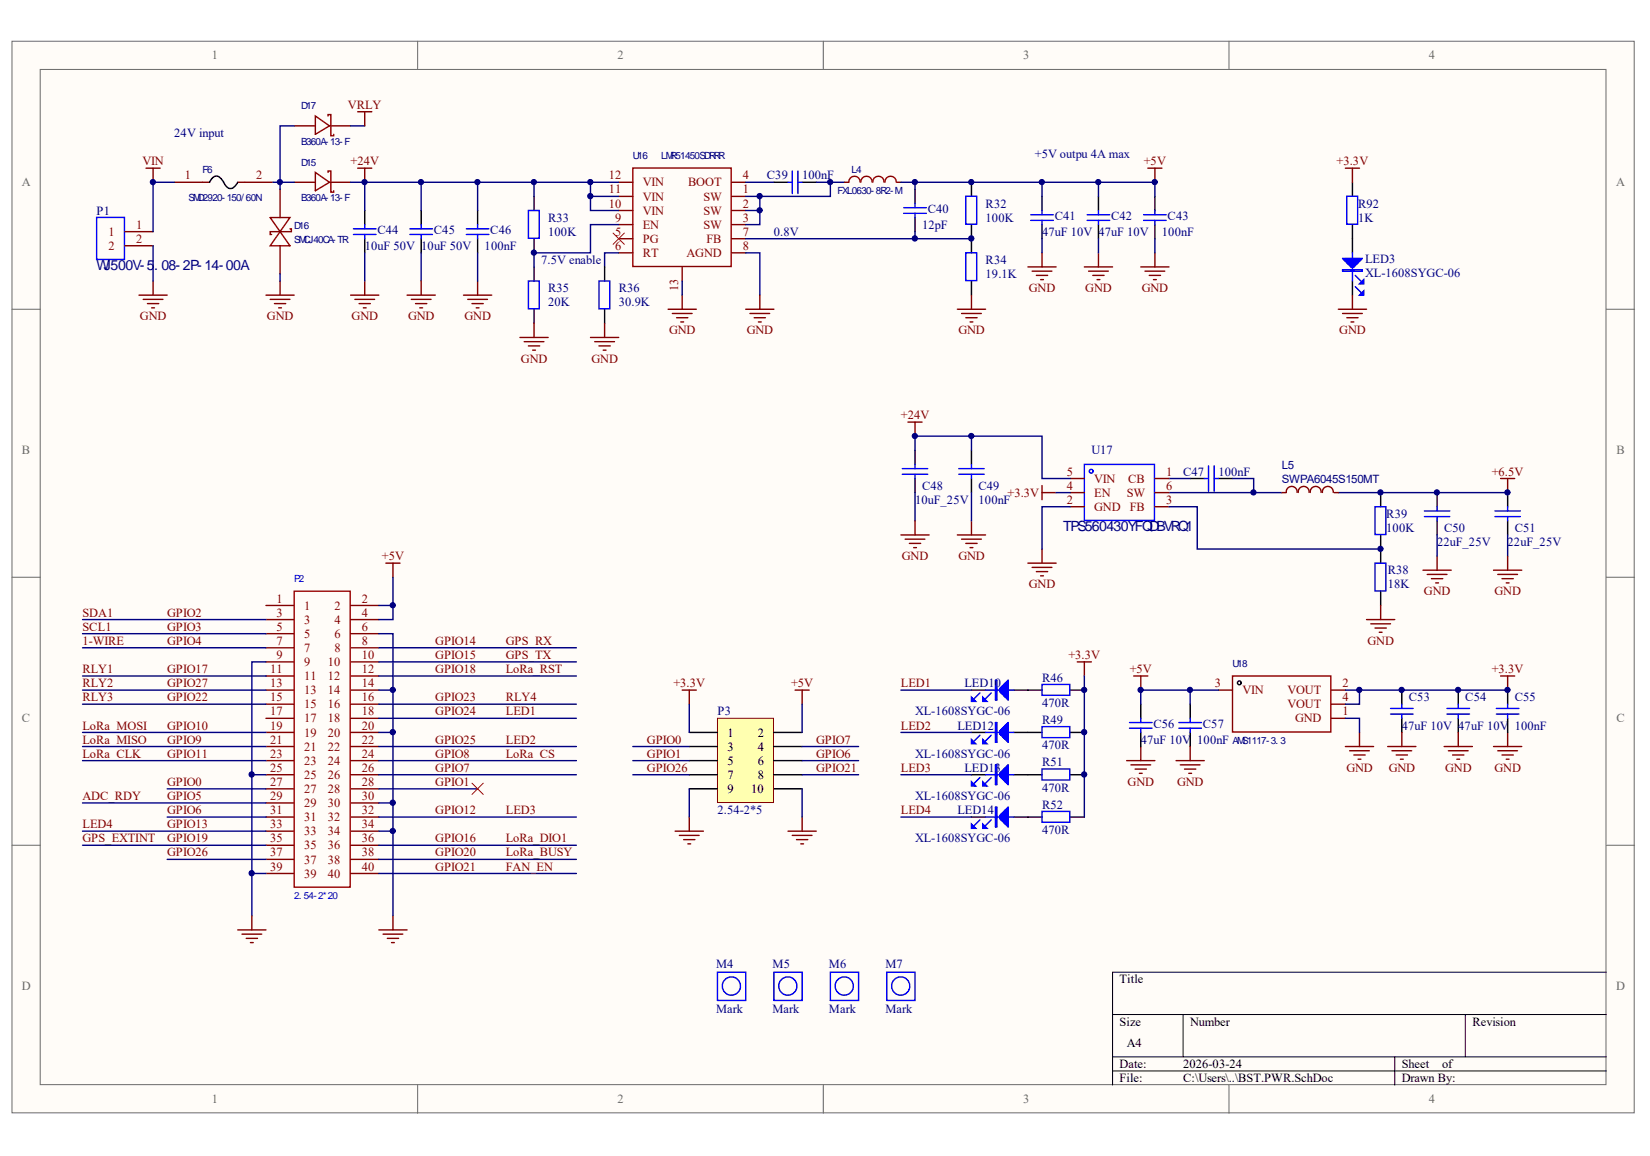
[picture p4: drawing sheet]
<svg xmlns="http://www.w3.org/2000/svg" width="291mm" height="204mm" viewBox="0 0 291 204" stroke-linecap="round" stroke-linejoin="round" font-family="sans-serif">
<g fill="#fffcf8" stroke="#696969" stroke-width=".18">
<path d="M2.1 7.3h286.2v189h-286.2z"/>
<path d="M7.1 12.2h276.2v179.1h-276.2z"/>
</g>
<path d="M73.7 7.3v4.9M145.2 7.3v4.9M216.8 7.3v4.9M2.1 54.5h5M283.4 54.5h4.9M2.1 101.8h5M283.4 101.8h4.9M2.1 149.1h5M283.4 149.1h4.9M73.7 191.4v5M145.2 191.4v5M216.8 191.4v5" fill="none" stroke="#696969" stroke-width=".18"/>
<path d="M196.2 179h87.2M208.7 179v7.4M258.5 179v7.4M283.4 171.5h-87.2v19.9M196.2 186.4h87.2M196.2 188.9h87.2M246 186.4v5" fill="none" stroke="#000" stroke-width=".18"/>
<g fill="none" stroke="#800" stroke-width=".25">
<path d="M30.7 32.2h5M43.2 32.2h5M49.4 33.4v5M51.9 32.2h3.7M58.1 32.2h3.7M109.1 32.2h2.5M109.1 34.6h2.5M109.1 37.1h2.5M109.1 39.6h2.5M129 32.2h2.5M129 34.6h2.5M129 37.1h2.5"/>
<path d="M129 39.6h2.5M149 32.2h.7M158.2 32.2h.7M22 40.9h5M22 43.4h5M49.4 43.4v4.9M109.1 42.1h2.5M109.1 44.6h2.5M120.3 47.1v2.5M129 42.1h2.5M129 44.6h2.5M188.8 84.4h2.5"/>
<path d="M188.8 89.4h2.5M188.8 86.9h2.5M203.7 84.4h2.5M203.7 89.4h2.5M203.7 86.9h2.5M46.9 119.2h5M46.9 116.8h5M46.9 114.3h5M46.9 111.8h5M46.9 109.3h5M46.9 106.8h5M61.8 119.2h5"/>
<path d="M61.8 116.8h5M61.8 114.3h5M61.8 111.8h5M61.8 109.3h5M61.8 106.8h5M46.9 139.1h5M46.9 136.7h5M46.9 134.2h5M46.9 131.7h5M46.9 129.2h5M46.9 126.7h5M46.9 124.2h5"/>
<path d="M46.9 121.7h5M61.8 139.1h5M61.8 136.7h5M61.8 134.2h5M61.8 131.7h5M61.8 129.2h5M61.8 126.7h5M61.8 124.2h5M61.8 121.7h5M214.9 121.7h2.5M234.8 126.7h2.5M234.8 124.2h2.5"/>
<path d="M234.8 121.7h2.5M46.9 154.1h5M46.9 151.6h5M46.9 149.1h5M46.9 146.6h5M46.9 144.1h5M46.9 141.6h5M61.8 154.1h5M61.8 151.6h5M61.8 149.1h5M61.8 146.6h5M61.8 144.1h5"/>
<path d="M61.8 141.6h5"/>
</g>
<g fill="none" stroke="#a00000" stroke-width=".25">
<path d="M35.7 32.2h1.3M41.9 32.2h1.3M47.7 38.4h3.4l-1.7 2.5zM55.6 30.4l2.5 1.8-2.5 1.4zM57.9 30.4v-.2h.5v3.7h.5v-.3M111.6 29.6h17.4v17.4h-17.4zM149.7 32.1a1 1 0 0 1 1-1 1 1 0 0 1 1 1M151.8 32.1a1 1 0 0 1 1-1 1 1 0 0 1 1 1M154 32.1a.98 .98 0 0 1 .9-1 .98 .98 0 0 1 1 1M156.1 32.1a1 1 0 0 1 1-1 1 1 0 0 1 1 1M49.4 40.9l1.7 2.5h-3.4zM51.1 40.4h.3v.5h-3.7v.5h.2"/>
<path d="M51.9 104.3h9.9v52.2h-9.9zM217.4 119.2h17.3v9.9h-17.3z"/>
</g>
<g fill="none" stroke="#800000" stroke-width=".25">
<path d="M25.8 29.7h2.4M27 29.7v2.5M63.1 29.7h2.5M64.3 29.7v2.5M202.5 29.7h2.5M203.7 29.7v2.5M237.3 29.7h2.5M238.6 29.7v2.5M24.5 52.1h5M25.3 52.8h3.4M26 53.6h2M26.8 54.3h.5"/>
<path d="M27 49.6v2.5M46.9 52.1h5M47.7 52.8h3.4M48.4 53.6h2M49.2 54.3h.5M49.4 49.6v2.5M61.8 52.1h5M62.6 52.8h3.5M63.3 53.6h2M64.1 54.3h.5M64.3 49.6v2.5M71.8 52.1h5"/>
<path d="M72.5 52.8h3.5M73.3 53.6h2M74 54.3h.5M74.3 49.6v2.5M81.8 52.1h4.9M82.5 52.8h3.5M83.2 53.6h2M84 54.3h.5M84.2 49.6v2.5M91.7 59.5h5M94.2 57v2.5M104.2 59.5h4.9"/>
<path d="M106.6 57v2.5M117.8 54.5h5M118.6 55.3h3.5M119.3 56h2M120.1 56.8h.5M120.3 52.1v2.4M131.5 54.5h5M132.3 55.3h3.5M133 56h2M133.8 56.8h.5M134 52.1v2.4M168.9 54.5h4.9"/>
<path d="M169.6 55.3h3.5M170.4 56h2M171.1 56.8h.5M171.4 52.1v2.4M181.3 47.1h5M182.1 47.8h3.4M182.8 48.6h2M183.6 49.3h.4M183.8 44.6v2.5M191.3 47.1h4.9M192 47.8h3.5M192.8 48.6h2"/>
<path d="M193.5 49.3h.5M193.8 44.6v2.5M201.2 47.1h5M202 47.8h3.5M202.7 48.6h2M203.5 49.3h.5M203.7 44.6v2.5M236.1 54.5h4.9M236.8 55.3h3.5M237.6 56h1.9M238.3 56.8h.5M238.6 52.1v2.4"/>
<path d="M92.5 60.3h3.4M93.2 61h2M94 61.8h.4M104.9 60.3h3.5M105.6 61h2M106.4 61.8h.5M160.2 74.5h2.4M161.4 74.5v2.4M68.1 99.3h2.5M69.3 99.3v2.5M158.9 94.4h5M159.7 95.1h3.4"/>
<path d="M160.4 95.9h2M161.2 96.6h.4M161.4 91.9v2.5M168.9 94.4h4.9M169.6 95.1h3.5M170.4 95.9h2M171.1 96.6h.5M171.4 91.9v2.5M181.3 99.3h5M183.8 96.8v2.5M253.5 98.1v2.5M264.7 84.4h2.5"/>
<path d="M265.9 84.4v2.5M265.9 98.1v2.5M182.1 100.1h3.4M182.8 100.8h2M183.6 101.6h.4M190 116.8h2.5M191.3 116.8v2.4M200 119.2h2.5M201.2 119.2v2.5M241 109.3h5M241.8 110h3.5M242.5 110.8h2"/>
<path d="M243.3 111.5h.5M243.5 106.8v2.5M251 100.6h5M251.7 101.3h3.5M252.5 102.1h2M253.2 102.8h.5M263.4 100.6h5M264.2 101.3h3.5M264.7 119.2h2.5M264.9 102.1h2M265.7 102.8h.5M265.9 119.2v2.5"/>
<path d="M198.7 134.2h5M199.5 134.9h3.5M200.2 135.7h2M201 136.4h.5M201.2 131.7v2.5M207.4 134.2h5M208.2 134.9h3.5M208.9 135.7h2M209.7 136.4h.5M209.9 131.7v2.5M237.3 131.7h5M238.1 132.4h3.4"/>
<path d="M238.8 133.2h2M239.5 133.9h.5M239.8 129.2v2.5M244.8 131.7h5M245.5 132.4h3.5M246.3 133.2h2M247 133.9h.5M247.3 129.2v2.5M254.7 131.7h5M255.5 132.4h3.5M256.2 133.2h2M257 133.9h.5"/>
<path d="M257.2 129.2v2.5M263.4 131.7h5M264.2 132.4h3.5M264.9 133.2h2M265.7 133.9h.5M265.9 129.2v2.5M41.9 164h5M42.7 164.8h3.5M43.4 165.5h2M44.2 166.3h.5M44.4 161.5v2.5M66.8 164h5"/>
<path d="M67.6 164.8h3.5M68.3 165.5h2M69.1 166.3h.5M69.3 161.5v2.5"/>
</g>
<g fill="none" stroke="#000080" stroke-width=".25">
<path d="M30.7 32.2h-3.7v8.7M48.2 32.2h1.2v1.2M61.8 32.2h32.4v2.4M64.3 32.2v4.9M74.3 32.2v4.9M84.2 32.2v4.9M94.2 32.2h10M104.2 34.6h4.9M109.1 32.2h-4.9v4.9h4.9M109.1 39.6h-4.9v5h-10v2.5M131.5 34.6h2.5v5h-2.5M131.5 37.1h2.5"/>
<path d="M131.5 32.2h5M144 32.2h2.5v2.4h-12.5M146.5 32.2h2.5M158.9 32.2h34.9v2.4M161.4 32.2v1.2M183.8 32.2v2.4M193.8 32.2h9.9v2.4M27 43.4v6.2M49.4 48.3v1.3M64.3 44.6v5M74.3 44.6v5M84.2 44.6v5"/>
<path d="M109.1 44.6h-2.5v2.5M120.3 49.6v2.5M131.5 44.6h2.5v7.5M131.5 42.1h39.9M161.4 40.9v1.2M183.8 42.1v2.5M193.8 42.1v2.5M203.7 42.1v2.5M161.4 79.4v-2.5h22.4v7.5h5M171.4 76.9v2.5M161.4 86.9v5M171.4 86.9v5"/>
<path d="M188.8 89.4h-5v7.4M206.2 84.4h3.7M217.4 84.4h3.7v2.5h-14.9M221.1 86.9h5M236.1 86.9h29.8M253.5 94.4v3.7M265.9 94.4v3.7M46.9 116.8h-2.5v19.9h2.5M66.8 111.8h2.5v9.9h-2.5M69.3 101.8v5h-2.5M69.3 106.8v2.5h-2.5M191.3 119.2v24.9"/>
<path d="M29.5 139.1h17.4M44.4 136.7v17.4h2.5M66.8 139.1h17.4M69.3 121.7v7.5h-2.5M69.3 129.2v12.4h-2.5M158.9 121.7h12.5M158.9 129.2h12.5M158.9 136.7h12.5M209.9 121.7h-8.7v2.5M214.9 121.7h-5v2.5M237.3 126.7h2.5v2.5M237.3 121.7h2.5v2.5h-2.5"/>
<path d="M239.8 121.7h26.1M14.6 146.6h32.3M29.5 151.6h17.4M44.4 154.1v7.4M66.8 144.1h34.9M69.3 141.6v5h-2.5M69.3 146.6v14.9M158.9 144.1h12.5"/>
</g>
<g fill="none" stroke="#00f" stroke-width=".25">
<path d="M17 38.3h4.9v7.5h-4.9zM64.3 39.6v.8M74.3 39.6v.8M84.2 39.6v.8M93.2 37.1h1.9v4.9h-1.9zM139 32.2h.7M139.7 30.2v3.9M140.7 30.2v3.9M140.7 32.2h.8M159.4 36.6h4M159.4 37.6h4M161.4 35.9v.7"/>
<path d="M161.4 37.6v.8M170.4 34.6h1.9v4.9h-1.9zM181.8 37.9h4M181.8 38.9h4M183.8 37.1v.8M183.8 38.9v.7M191.8 37.9h3.9M191.8 38.9h3.9M193.8 37.1v.8M193.8 38.9v.7M201.7 37.9h4M201.7 38.9h4"/>
<path d="M203.7 37.1v.8M203.7 38.9v.7M237.6 34.6h1.9v4.9h-1.9zM62.3 40.4h4M62.3 41.4h4M64.3 41.4v.7M72.3 40.4h4M72.3 41.4h4M74.3 41.4v.7M82.3 40.4h3.9M82.3 41.4h3.9M84.2 41.4v.7"/>
<path d="M93.2 49.6h1.9v4.9h-1.9zM105.6 49.6h2v4.9h-2zM170.4 44.6h1.9v4.9h-1.9zM236.8 47.6h3.5v.2h-3.5zM237.1 45.8h2.9M237.3 45.6v.5h2.5v-.5M237.6 45.6v.7h1.9v-.7M237.8 45.6v1h1.5v-1M238.1 45.6v1.2h1v-1.2M238.3 45.6v1.5M238.3 47.6v.2M238.3 47.1l-1.5-1.5h3.5l-1.5 1.5"/>
<path d="M238.3 47.1h.5M238.6 44.6v5M238.8 45.6v1.5M238.8 47.6v.2M239.1 48.6l.9 1M239.1 50.6l.9 1M159.2 82.7h4.4M159.2 83.7h4.4M161.4 81.9v.8M161.4 83.7v.7M169.1 82.7h4.5M169.1 83.7h4.5"/>
<path d="M171.4 81.9v.8M171.4 83.7v.7M191.3 81.9h12.3v9.9h-12.3zM212.4 84.4h.8M213.2 82.2v4.4M214.2 84.4h.7M214.2 82.2v4.4M242.5 99.3h2v4.9h-2zM242.5 89.4h2v4.9h-2zM251.2 90.1h4.5M251.2 91.1h4.5M253.5 89.4v.7"/>
<path d="M253.5 91.1v.8M263.7 90.1h4.5M263.7 91.1h4.5M265.9 89.4v.7M265.9 91.1v.8M175.6 120h.2v3.5h-.2zM172.8 122.2l-.9 1M172.8 129.7l-.9 1M172.8 137.2l-.9 .9M173.8 121.7h5M173.8 129.2h5M173.8 136.7h5"/>
<path d="M174.8 122.2l-1 1M174.8 129.7l-1 1M174.8 137.2l-1 .9M175.6 127.4h.2v3.5h-.2zM175.6 121.5h.2M175.6 122h.2M175.6 134.9h.2v3.5h-.2zM175.6 128.9h.2M175.6 129.4h.2M175.6 136.4h.2M175.6 136.9h.2M176.3 121.5h1.5"/>
<path d="M176.3 122h1.5M176.3 121.5l1.5-1.5v3.5l-1.5-1.5M176.3 121.5v.5M176.3 128.9v.5M176.3 136.4v.5M176.3 128.9l1.5-1.5v3.5l-1.5-1.5M176.3 136.4l1.5-1.5v3.5l-1.5-1.5M176.3 128.9h1.5M176.3 129.4h1.5M176.3 136.4h1.5M176.3 136.9h1.5M177.6 120.2v3"/>
<path d="M177.6 127.7v3M177.6 135.2v2.9M177.8 128.4h-1v1.5h1M177.8 121.2h-1.2v1h1.2M177.8 128.7h-1.2v1h1.2M177.8 136.2h-1.2v1h1.2M177.8 121h-1v1.5h1M177.8 135.9h-1v1.5h1M177.8 120.7h-.7v2h.7M177.8 128.2h-.7v2h.7M177.8 135.7h-.7v2h.7M177.8 120.5h-.5v2.5h.5"/>
<path d="M177.8 127.9h-.5v2.5h.5M177.8 135.4h-.5v2.5h.5M183.8 120.7h4.9v1.9h-4.9zM183.8 128.2h4.9v1.9h-4.9zM183.8 135.6h4.9v2h-4.9zM199.2 127.4h4M199.2 128.4h4M201.2 126.7v.7M201.2 128.4v.8M207.9 127.4h4M207.9 128.4h4M209.9 126.7v.7"/>
<path d="M209.9 128.4v.8M245.3 125h4M245.3 126h4M247.3 124.2v.8M247.3 126v.7M255.2 125h4M255.2 126h4M257.2 124.2v.8M257.2 126v.7M263.9 125h4M263.9 126h4M265.9 124.2v.8"/>
<path d="M265.9 126v.7M172.8 144.6l-.9 1M173.8 144.1h5M174.8 144.6l-1 1M175.6 142.4h.2v3.5h-.2zM175.6 143.9h.2M175.6 144.4h.2M176.3 143.9v.5M176.3 143.9l1.5-1.5v3.5l-1.5-1.5M176.3 143.9h1.5M176.3 144.4h1.5M177.6 142.6v3"/>
<path d="M177.8 143.6h-1.2v1h1.2M177.8 143.4h-1v1.5h1M177.8 143.1h-.7v2h.7M177.8 142.9h-.5v2.5h.5M183.8 143.1h4.9v1.9h-4.9zM126.6 171.5h4.9v5h-4.9zM130.5 174.5a1.61 1.61 0 0 0-1.6-2.2 1.61 1.61 0 0 0-1.4 2.3 1.61 1.61 0 0 0 2.7 .4l.3-.4M136.5 171.5h5v5h-5zM140.5 174.5a1.61 1.61 0 0 0-1.6-2.2 1.61 1.61 0 0 0-1.4 2.3 1.61 1.61 0 0 0 2.7 .4l.2-.4M146.5 171.5h4.9v5h-4.9zM150.4 174.5a1.61 1.61 0 0 0-1.6-2.2 1.61 1.61 0 0 0-1.3 2.3 1.61 1.61 0 0 0 2.6 .4l.3-.4M156.4 171.5h5v5h-5z"/>
<path d="M160.4 174.5a1.61 1.61 0 0 0-1.6-2.2 1.61 1.61 0 0 0-1.4 2.3 1.61 1.61 0 0 0 2.7 .4l.2-.4"/>
<circle cx="192.5" cy="83.1" r=".34"/>
</g>
<g fill="none" stroke="#000" stroke-width=".25">
<path d="M37 32.2l.2-.4a1.11 1.11 0 0 1 1.1-.7 1.11 1.11 0 0 1 1 .8 2.57 2.57 0 0 0 1.3 1.3 1.79 1.79 0 0 0 1.3-1M64.3 37.1v2.5M74.3 37.1v2.5M84.2 37.1v2.5M94.2 34.6v2.5M136.5 32.2h2.5M141.5 32.2h2.5M161.4 33.4v2.5M161.4 38.4v2.5M171.4 32.2v2.4M171.4 39.6v5M183.8 34.6v2.5"/>
<path d="M183.8 39.6v2.5M193.8 34.6v2.5M193.8 39.6v2.5M203.7 34.6v2.5M203.7 39.6v2.5M238.6 32.2v2.4M238.6 39.6v5M64.3 42.1v2.5M74.3 42.1v2.5M84.2 42.1v2.5M94.2 42.1v2.5M94.2 47.1v2.5"/>
<path d="M94.2 54.5v2.5M106.6 47.1v2.5M106.6 54.5v2.5M171.4 49.6v2.5M238.6 49.6v2.5M161.4 79.4v2.5M171.4 79.4v2.5M161.4 84.4v2.5M171.4 84.4v2.5M209.9 84.4h2.5M214.9 84.4h2.5M243.5 86.9v2.5"/>
<path d="M243.5 94.4v4.9M253.5 86.9v2.5M253.5 91.9v2.5M265.9 86.9v2.5M265.9 91.9v2.5M243.5 104.3v2.5M171.4 121.7h2.4M171.4 129.2h2.4M171.4 136.7h2.4M178.8 121.7h5M178.8 129.2h5M178.8 136.7h5"/>
<path d="M188.8 121.7h2.5M188.8 129.2h2.5M188.8 136.7h2.5M201.2 124.2v2.5M201.2 129.2v2.5M209.9 124.2v2.5M209.9 129.2v2.5M247.3 121.7v2.5M247.3 126.7v2.5M257.2 121.7v2.5M257.2 126.7v2.5M265.9 121.7v2.5"/>
<path d="M265.9 126.7v2.5M171.4 144.1h2.4M178.8 144.1h5M188.8 144.1h2.5"/>
<circle cx="218.6" cy="120.4" r=".34"/>
</g>
<path d="M108.1 41.1l2 2M110.1 41.1l-2 2M83.2 138.1l2 2M85.2 138.1l-2 2" fill="none" stroke="#f00" stroke-width=".18"/>
<g fill="#00f" stroke="#00f" stroke-width=".25">
<path d="M239.8 50.1l.7-.8v.8z"/>
<path d="M239.8 52.1l.7-.8v.8z"/>
<path d="M173.3 123l.8 .7h-.8z"/>
<path d="M171.4 123l.7 .7h-.7z"/>
<path d="M173.3 130.4l.8 .8h-.8z"/>
<path d="M171.4 130.4l.7 .8h-.7z"/>
<path d="M173.3 137.9l.8 .7h-.8z"/>
<path d="M171.4 137.9l.7 .7h-.7z"/>
<path d="M173.3 145.4l.8 .7h-.8z"/>
<path d="M171.4 145.4l.7 .7h-.7z"/>
</g>
<path d="M126.6 126.7h9.8v14.9h-9.8z" fill="#ffffb0" stroke="#800000" stroke-width=".18"/>
<path d="M121.6 129.2h5M121.6 131.7h5M121.6 134.2h5M121.6 136.7h5M121.6 139.1h5M136.5 129.2h5M136.5 131.7h5M136.5 134.2h5M136.5 136.7h5M136.5 139.1h5" fill="none" stroke="#000" stroke-width=".25"/>
<g fill="none" stroke="#800000" stroke-width=".25">
<path d="M63.1 19.7h2.5M64.3 19.7v2.5M183.8 85.6v2.5M183.8 86.9h2.5M120.3 121.7h2.5M121.6 121.7v2.5M140.2 121.7h2.5M141.5 121.7v2.5M119.1 146.6h5M119.8 147.4h3.5M120.6 148.1h2M121.3 148.8h.5"/>
<path d="M121.6 144.1v2.5M139 146.6h5M139.7 147.4h3.5M140.5 148.1h2M141.2 148.8h.5M141.5 144.1v2.5"/>
</g>
<g fill="none" stroke="#000080" stroke-width=".25">
<path d="M51.9 22.2h-2.5v10h2.5M61.8 22.2h2.5M186.3 86.9h2.5M206.2 89.4h5v7.4h32.3M14.6 114.3h32.3M14.6 119.2h32.3M14.6 111.8h32.3M14.6 109.3h32.3M66.8 114.3h34.9M66.8 116.8h34.9M66.8 119.2h34.9M14.6 131.7h32.3"/>
<path d="M14.6 134.2h32.3M14.6 124.2h32.3M14.6 129.2h32.3M14.6 121.7h32.3M66.8 131.7h34.9M66.8 134.2h34.9M66.8 136.7h34.9M66.8 124.2h34.9M66.8 126.7h34.9M111.6 131.7h10M111.6 134.2h10M111.6 136.7h10"/>
<path d="M121.6 124.2v5M121.6 139.1v5M141.5 131.7h9.9M141.5 134.2h9.9M141.5 136.7h9.9M141.5 124.2v5M141.5 139.1v5M14.6 149.1h32.3M14.6 141.6h32.3M29.5 144.1h17.4M66.8 149.1h34.9M66.8 151.6h34.9"/>
<path d="M66.8 154.1h34.9"/>
</g>
<path d="M51.9 22.2h3.7M58.1 22.2h3.7M226.1 86.9h.8M228.8 86.9a.96 .96 0 0 0-1-1.1 .96 .96 0 0 0-.9 1.1M230.9 86.9a.96 .96 0 0 0-.9-1.1 .96 .96 0 0 0-1 1.1M233 86.9a.96 .96 0 0 0-.9-1.1 .96 .96 0 0 0-1 1.1M235.2 86.9a.96 .96 0 0 0-1-1.1 .96 .96 0 0 0-.9 1.1M235.3 86.9h.8" fill="none" stroke="#800" stroke-width=".25"/>
<path d="M55.6 20.5l2.5 1.7-2.5 1.5zM57.9 20.5v-.3h.5v3.7h.5v-.2" fill="none" stroke="#a00000" stroke-width=".25"/>
<g fill="#000080" stroke="#000080" stroke-width=".18">
<circle cx="27" cy="32.1" r=".46"/>
<circle cx="44.4" cy="154" r=".47"/>
<circle cx="44.4" cy="136.6" r=".47"/>
<circle cx="49.4" cy="32.1" r=".46"/>
<circle cx="64.3" cy="32.1" r=".46"/>
<circle cx="69.3" cy="146.6" r=".46"/>
<circle cx="69.3" cy="141.6" r=".47"/>
<circle cx="69.3" cy="129.1" r=".47"/>
<circle cx="69.3" cy="121.7" r=".46"/>
<circle cx="69.3" cy="106.8" r=".46"/>
<circle cx="74.3" cy="32.1" r=".46"/>
<circle cx="84.2" cy="32.1" r=".46"/>
<circle cx="94.2" cy="44.6" r=".46"/>
<circle cx="94.2" cy="32.1" r=".46"/>
<circle cx="104.1" cy="34.6" r=".47"/>
<circle cx="104.1" cy="32.1" r=".46"/>
<circle cx="134" cy="37.1" r=".46"/>
<circle cx="134" cy="34.6" r=".47"/>
<circle cx="146.4" cy="32.1" r=".46"/>
<circle cx="161.4" cy="76.9" r=".46"/>
<circle cx="161.4" cy="42.1" r=".47"/>
<circle cx="161.4" cy="32.1" r=".46"/>
<circle cx="171.3" cy="76.9" r=".46"/>
<circle cx="171.3" cy="42.1" r=".47"/>
<circle cx="171.3" cy="32.1" r=".46"/>
<circle cx="183.8" cy="32.1" r=".46"/>
<circle cx="191.2" cy="136.6" r=".47"/>
<circle cx="191.2" cy="129.1" r=".47"/>
<circle cx="191.2" cy="121.7" r=".46"/>
<circle cx="193.7" cy="32.1" r=".46"/>
<circle cx="201.2" cy="121.7" r=".46"/>
<circle cx="203.7" cy="32.1" r=".46"/>
<circle cx="209.9" cy="121.7" r=".46"/>
<circle cx="221.1" cy="86.9" r=".46"/>
<circle cx="239.8" cy="121.7" r=".46"/>
<circle cx="243.5" cy="96.8" r=".46"/>
<circle cx="243.5" cy="86.9" r=".46"/>
<circle cx="247.2" cy="121.7" r=".46"/>
<circle cx="253.4" cy="86.9" r=".46"/>
<circle cx="257.2" cy="121.7" r=".46"/>
<circle cx="265.9" cy="121.7" r=".46"/>
<circle cx="265.9" cy="86.9" r=".46"/>
</g>
<g font-size="2.5" fill="#000080">
<text x="17" y="47.7">WJ500V- 5</text>
<text x="27.2" y="47.7">. 08- 2P- 14- 00A</text>
<text x="187.5" y="93.7">TPS560430YFQDBVRQ1</text>
</g>
<g font-size="2.2" fill="#696969">
<text x="37.4" y="10.5">1</text>
<text x="108.9" y="10.5">2</text>
<text x="180.5" y="10.5">3</text>
<text x="252" y="10.5">4</text>
<text x="3.8" y="32.9">A</text>
<text x="285.1" y="32.9">A</text>
<text x="3.9" y="80.1">B</text>
<text x="285.1" y="80.1">B</text>
<text x="3.9" y="127.4">C</text>
<text x="285.1" y="127.4">C</text>
<text x="3.8" y="174.7">D</text>
<text x="285.1" y="174.7">D</text>
<text x="37.4" y="194.6">1</text>
<text x="108.9" y="194.6">2</text>
<text x="180.5" y="194.6">3</text>
<text x="252" y="194.6">4</text>
</g>
<g font-size="2.2" fill="#800000">
<text x="61.4" y="19.2">VRLY</text>
<text x="25.1" y="29.2">VIN</text>
<text x="61.8" y="29.2">+24V</text>
<text x="201.8" y="29.2">+5V</text>
<text x="235.8" y="29.2">+3.3V</text>
<text x="181.5" y="51.5">GND</text>
<text x="191.4" y="51.5">GND</text>
<text x="201.4" y="51.5">GND</text>
<text x="24.7" y="56.5">GND</text>
<text x="47.1" y="56.5">GND</text>
<text x="62" y="56.5">GND</text>
<text x="72" y="56.5">GND</text>
<text x="81.9" y="56.5">GND</text>
<text x="118" y="59">GND</text>
<text x="131.7" y="59">GND</text>
<text x="169" y="59">GND</text>
<text x="236.2" y="59">GND</text>
<text x="91.9" y="64">GND</text>
<text x="104.3" y="64">GND</text>
<text x="158.9" y="73.9">+24V</text>
<text x="263.1" y="83.9">+6.5V</text>
<text x="177.7" y="87.6">+3.3V</text>
<text x="67.4" y="98.8">+5V</text>
<text x="159.1" y="98.8">GND</text>
<text x="169" y="98.8">GND</text>
<text x="181.5" y="103.8">GND</text>
<text x="251.2" y="105">GND</text>
<text x="263.6" y="105">GND</text>
<text x="14.6" y="108.8">SDA1</text>
<text x="14.6" y="111.3">SCL1</text>
<text x="14.6" y="113.7">1-WIRE</text>
<text x="29.5" y="108.8">GPIO2</text>
<text x="29.5" y="111.3">GPIO3</text>
<text x="29.5" y="113.7">GPIO4</text>
<text x="76.8" y="113.7">GPIO14</text>
<text x="89.2" y="113.7">GPS_RX</text>
<text x="241.2" y="113.7">GND</text>
<text x="14.6" y="118.7">RLY1</text>
<text x="29.5" y="118.7">GPIO17</text>
<text x="76.8" y="116.2">GPIO15</text>
<text x="76.8" y="118.7">GPIO18</text>
<text x="89.2" y="118.7">LoRa_RST</text>
<text x="89.2" y="116.2">GPS_TX</text>
<text x="188.5" y="116.2">+3.3V</text>
<text x="199.3" y="118.7">+5V</text>
<text x="263.1" y="118.7">+3.3V</text>
<text x="14.6" y="121.2">RLY2</text>
<text x="14.6" y="123.7">RLY3</text>
<text x="29.5" y="121.2">GPIO27</text>
<text x="29.5" y="123.7">GPIO22</text>
<text x="76.8" y="123.7">GPIO23</text>
<text x="89.2" y="123.7">RLY4</text>
<text x="118.8" y="121.2">+3.3V</text>
<text x="139.5" y="121.2">+5V</text>
<text x="158.9" y="121.2">LED1</text>
<text x="14.6" y="131.2">LoRa_MISO</text>
<text x="14.6" y="128.7">LoRa_MOSI</text>
<text x="29.5" y="128.7">GPIO10</text>
<text x="29.5" y="131.2">GPIO9</text>
<text x="76.8" y="131.2">GPIO25</text>
<text x="76.8" y="126.2">GPIO24</text>
<text x="89.2" y="126.2">LED1</text>
<text x="89.2" y="131.2">LED2</text>
<text x="114.1" y="131.2">GPIO0</text>
<text x="144" y="131.2">GPIO7</text>
<text x="158.9" y="128.7">LED2</text>
<text x="14.6" y="133.7">LoRa_CLK</text>
<text x="29.5" y="133.7">GPIO11</text>
<text x="76.8" y="136.1">GPIO7</text>
<text x="76.8" y="133.7">GPIO8</text>
<text x="89.2" y="133.7">LoRa_CS</text>
<text x="114.1" y="136.1">GPIO26</text>
<text x="114.1" y="133.7">GPIO1</text>
<text x="144" y="133.7">GPIO6</text>
<text x="144" y="136.1">GPIO21</text>
<text x="158.9" y="136.1">LED3</text>
<text x="237.5" y="136.1">GND</text>
<text x="245" y="136.1">GND</text>
<text x="254.9" y="136.1">GND</text>
<text x="263.6" y="136.1">GND</text>
<text x="14.6" y="141.1">ADC_RDY</text>
<text x="29.5" y="138.6">GPIO0</text>
<text x="29.5" y="141.1">GPIO5</text>
<text x="29.5" y="143.6">GPIO6</text>
<text x="76.8" y="143.6">GPIO12</text>
<text x="76.8" y="138.6">GPIO1</text>
<text x="89.2" y="143.6">LED3</text>
<text x="158.9" y="143.6">LED4</text>
<text x="198.9" y="138.6">GND</text>
<text x="207.6" y="138.6">GND</text>
<text x="14.6" y="146.1">LED4</text>
<text x="14.6" y="148.6">GPS_EXTINT</text>
<text x="29.5" y="146.1">GPIO13</text>
<text x="29.5" y="148.6">GPIO19</text>
<text x="76.8" y="148.6">GPIO16</text>
<text x="89.2" y="148.6">LoRa_DIO1</text>
<text x="29.5" y="151.1">GPIO26</text>
<text x="76.8" y="151.1">GPIO20</text>
<text x="76.8" y="153.6">GPIO21</text>
<text x="89.2" y="151.1">LoRa_BUSY</text>
<text x="89.2" y="153.6">FAN_EN</text>
</g>
<g font-size="2.2" fill="#000080">
<text x="30.7" y="24.2">24V input</text>
<text x="182.6" y="27.9">+5V outpu 4A max</text>
<text x="135.3" y="31.6">C39</text>
<text x="141.5" y="31.6">100nF</text>
<text x="17" y="37.9">P1</text>
<text x="66.6" y="41.3">C44</text>
<text x="76.5" y="41.3">C45</text>
<text x="86.5" y="41.3">C46</text>
<text x="96.7" y="39.1">R33</text>
<text x="96.7" y="41.6">100K</text>
<text x="136.5" y="41.6">0.8V</text>
<text x="162.6" y="40.4">12pF</text>
<text x="163.6" y="37.6">C40</text>
<text x="173.8" y="36.6">R32</text>
<text x="173.8" y="39.1">100K</text>
<text x="183.8" y="41.6">47uF 10V 47uF 10V</text>
<text x="186" y="38.9">C41</text>
<text x="196" y="38.9">C42</text>
<text x="205" y="41.6">100nF</text>
<text x="206" y="38.9">C43</text>
<text x="239.5" y="36.6">R92</text>
<text x="239.5" y="39.1">1K</text>
<text x="64.3" y="44.1">10uF 50V</text>
<text x="74.3" y="44.1">10uF 50V</text>
<text x="85.5" y="44.1">100nF</text>
<text x="95.4" y="46.6">7.5V enable</text>
<text x="173.8" y="46.6">R34</text>
<text x="240.8" y="46.3">LED3</text>
<text x="96.7" y="51.5">R35</text>
<text x="109.1" y="51.5">R36</text>
<text x="173.8" y="49.1">19.1K</text>
<text x="240.8" y="48.8">XL-1608SYGC-06</text>
<text x="96.7" y="54">20K</text>
<text x="109.1" y="54">30.9K</text>
<text x="192.5" y="80.2">U17</text>
<text x="208.7" y="83.9">C47</text>
<text x="214.9" y="83.9">100nF</text>
<text x="161.4" y="88.9">10uF_25V</text>
<text x="162.6" y="86.4">C48</text>
<text x="172.6" y="86.4">C49</text>
<text x="172.6" y="88.9">100nF</text>
<text x="244.5" y="91.4">R39</text>
<text x="244.5" y="93.8">100K</text>
<text x="254.7" y="93.8">C50</text>
<text x="267.2" y="93.8">C51</text>
<text x="244.8" y="101.3">R38</text>
<text x="253.5" y="96.3">22uF_25V</text>
<text x="265.9" y="96.3">22uF_25V</text>
<text x="244.8" y="103.8">18K</text>
<text x="170.1" y="121.2">LED10</text>
<text x="183.8" y="120.2">R46</text>
<text x="183.8" y="124.7">470R</text>
<text x="248.5" y="123.7">C53</text>
<text x="258.5" y="123.7">C54</text>
<text x="267.2" y="123.7">C55</text>
<text x="126.6" y="126.2">P3</text>
<text x="161.4" y="126.2">XL-1608SYGC-06</text>
<text x="168.9" y="128.7">LED12</text>
<text x="183.8" y="127.7">R49</text>
<text x="201.2" y="131.2">47uF 10V</text>
<text x="203.5" y="128.4">C56</text>
<text x="211.2" y="131.2">100nF</text>
<text x="212.2" y="128.4">C57</text>
<text x="247.3" y="128.7">47uF 10V</text>
<text x="257.2" y="128.7">47uF 10V</text>
<text x="267.2" y="128.7">100nF</text>
<text x="161.4" y="133.7">XL-1608SYGC-06</text>
<text x="170.1" y="136.1">LED13</text>
<text x="183.8" y="132.2">470R</text>
<text x="183.8" y="135.1">R51</text>
<text x="126.6" y="143.6">2.54-2*5</text>
<text x="161.4" y="141.1">XL-1608SYGC-06</text>
<text x="168.9" y="143.6">LED14</text>
<text x="183.8" y="139.6">470R</text>
<text x="183.8" y="142.6">R52</text>
<text x="161.4" y="148.6">XL-1608SYGC-06</text>
<text x="183.8" y="147.1">470R</text>
<text x="126.3" y="170.7">M4</text>
<text x="136.3" y="170.7">M5</text>
<text x="146.2" y="170.7">M6</text>
<text x="156.2" y="170.7">M7</text>
<text x="126.3" y="178.7">Mark</text>
<text x="136.3" y="178.7">Mark</text>
<text x="146.2" y="178.7">Mark</text>
<text x="156.2" y="178.7">Mark</text>
</g>
<g font-size="2.2" fill="#800">
<text x="32.6" y="31.6">1</text>
<text x="45.2" y="31.6">2</text>
<text x="107.4" y="34.1">11</text>
<text x="107.4" y="31.6">12</text>
<text x="113.4" y="35.4">VIN</text>
<text x="113.4" y="32.9">VIN</text>
<text x="121.4" y="32.9">BOOT</text>
<text x="124.1" y="35.4">SW</text>
<text x="131" y="34.1">1</text>
<text x="131" y="31.6">4</text>
<text x="19.2" y="41.6">1</text>
<text x="24" y="40.4">1</text>
<text x="107.4" y="36.6">10</text>
<text x="108.5" y="41.6">5</text>
<text x="108.5" y="39.1">9</text>
<text x="113.4" y="40.4">EN</text>
<text x="113.4" y="37.9">VIN</text>
<text x="124.1" y="37.9">SW</text>
<text x="124.1" y="40.4">SW</text>
<text x="131" y="36.6">2</text>
<text x="131" y="39.1">3</text>
<text x="131" y="41.6">7</text>
<text x="19.2" y="44.1">2</text>
<text x="24" y="42.8">2</text>
<text x="108.5" y="44.1">6</text>
<text x="113.4" y="42.8">PG</text>
<text x="113.4" y="45.3">RT</text>
<text x="121.1" y="45.3">AGND</text>
<text x="124.6" y="42.8">FB</text>
<text x="131" y="44.1">8</text>
<text x="119.6" y="51.3" transform="rotate(-90 119.6 51.3)">13</text>
<text x="188.2" y="83.9">5</text>
<text x="205.7" y="83.9">1</text>
<text x="188.2" y="88.9">2</text>
<text x="188.2" y="86.4">4</text>
<text x="193" y="87.6">EN</text>
<text x="193" y="85.1">VIN</text>
<text x="198.7" y="87.6">SW</text>
<text x="199" y="85.1">CB</text>
<text x="205.7" y="88.9">3</text>
<text x="205.7" y="86.4">6</text>
<text x="193" y="90.1">GND</text>
<text x="199.3" y="90.1">FB</text>
<text x="48.8" y="106.3">1</text>
<text x="53.6" y="107.5">1</text>
<text x="59" y="107.5">2</text>
<text x="63.8" y="106.3">2</text>
<text x="48.8" y="113.7">7</text>
<text x="48.8" y="111.3">5</text>
<text x="48.8" y="108.8">3</text>
<text x="53.6" y="112.5">5</text>
<text x="53.6" y="110">3</text>
<text x="59" y="112.5">6</text>
<text x="59" y="110">4</text>
<text x="63.8" y="113.7">8</text>
<text x="63.8" y="111.3">6</text>
<text x="63.8" y="108.8">4</text>
<text x="47.6" y="118.7">11</text>
<text x="48.8" y="116.2">9</text>
<text x="53.6" y="120">11</text>
<text x="53.6" y="117.5">9</text>
<text x="53.6" y="115">7</text>
<text x="57.8" y="120">12</text>
<text x="57.8" y="117.5">10</text>
<text x="59" y="115">8</text>
<text x="63.8" y="118.7">12</text>
<text x="63.8" y="116.2">10</text>
<text x="47.6" y="123.7">15</text>
<text x="47.6" y="121.2">13</text>
<text x="53.6" y="124.9">15</text>
<text x="53.6" y="122.5">13</text>
<text x="57.8" y="124.9">16</text>
<text x="57.8" y="122.5">14</text>
<text x="63.8" y="123.7">16</text>
<text x="63.8" y="121.2">14</text>
<text x="214.3" y="121.2">3</text>
<text x="219.1" y="122.5">VIN</text>
<text x="227.1" y="122.5">VOUT</text>
<text x="227.1" y="124.9">VOUT</text>
<text x="236.8" y="121.2">2</text>
<text x="236.8" y="123.7">4</text>
<text x="47.6" y="131.2">21</text>
<text x="47.6" y="128.7">19</text>
<text x="47.6" y="126.2">17</text>
<text x="53.6" y="129.9">19</text>
<text x="53.6" y="127.4">17</text>
<text x="57.8" y="129.9">20</text>
<text x="57.8" y="127.4">18</text>
<text x="63.8" y="131.2">22</text>
<text x="63.8" y="128.7">20</text>
<text x="63.8" y="126.2">18</text>
<text x="228.4" y="127.4">GND</text>
<text x="236.8" y="126.2">1</text>
<text x="47.6" y="136.1">25</text>
<text x="47.6" y="133.7">23</text>
<text x="53.6" y="137.4">25</text>
<text x="53.6" y="134.9">23</text>
<text x="53.6" y="132.4">21</text>
<text x="57.8" y="137.4">26</text>
<text x="57.8" y="134.9">24</text>
<text x="57.8" y="132.4">22</text>
<text x="63.8" y="136.1">26</text>
<text x="63.8" y="133.7">24</text>
<text x="47.6" y="143.6">31</text>
<text x="47.6" y="141.1">29</text>
<text x="47.6" y="138.6">27</text>
<text x="53.6" y="142.4">29</text>
<text x="53.6" y="139.9">27</text>
<text x="57.8" y="142.4">30</text>
<text x="57.8" y="139.9">28</text>
<text x="63.8" y="143.6">32</text>
<text x="63.8" y="141.1">30</text>
<text x="63.8" y="138.6">28</text>
<text x="47.6" y="148.6">35</text>
<text x="47.6" y="146.1">33</text>
<text x="53.6" y="149.8">35</text>
<text x="53.6" y="147.3">33</text>
<text x="53.6" y="144.9">31</text>
<text x="57.8" y="149.8">36</text>
<text x="57.8" y="147.3">34</text>
<text x="57.8" y="144.9">32</text>
<text x="63.8" y="148.6">36</text>
<text x="63.8" y="146.1">34</text>
<text x="47.6" y="153.6">39</text>
<text x="47.6" y="151.1">37</text>
<text x="53.6" y="154.8">39</text>
<text x="53.6" y="152.3">37</text>
<text x="57.8" y="154.8">40</text>
<text x="57.8" y="152.3">38</text>
<text x="63.8" y="153.6">40</text>
<text x="63.8" y="151.1">38</text>
</g>
<g font-size="2.2">
<text x="128.3" y="129.9">1</text>
<text x="133.6" y="129.9">2</text>
<text x="128.3" y="132.4">3</text>
<text x="128.3" y="134.9">5</text>
<text x="128.3" y="137.4">7</text>
<text x="133.6" y="132.4">4</text>
<text x="133.6" y="134.9">6</text>
<text x="133.6" y="137.4">8</text>
<text x="128.3" y="139.9">9</text>
<text x="132.5" y="139.9">10</text>
<text x="197.5" y="173.4">Title</text>
<text x="197.5" y="180.9">Size</text>
<text x="198.7" y="184.6">A4</text>
<text x="209.9" y="180.9">Number</text>
<text x="259.7" y="180.9">Revision</text>
<text x="197.5" y="188.4">Date:</text>
<text x="197.5" y="190.9">File:</text>
<text x="208.7" y="188.4">2026-03-24</text>
<text x="208.7" y="190.9">C:\Users\..\BST.PWR.SchDoc</text>
<text x="247.3" y="188.4">Sheet</text>
<text x="247.3" y="190.9">Drawn By:</text>
<text x="254.4" y="188.4">of</text>
</g>
<g font-size="2" fill="#000080">
<text x="226.1" y="82.7">L5</text>
<text x="226.1" y="85.2">SWPA6045S150MT</text>
</g>
<g font-size="1.7" fill="#000080">
<text x="53.1" y="19.3">D17</text>
<text x="53.1" y="29.2">D15</text>
<text x="53.1" y="25.5">B360A-13-F</text>
<text x="111.6" y="28">U16</text>
<text x="116.6" y="28">LMR51450SDRRR</text>
<text x="33.2" y="35.5">SMD2920-150/ 60N</text>
<text x="35.7" y="30.5">F6</text>
<text x="53.1" y="35.5">B360A-13-F</text>
<text x="147.7" y="34.2">FXL0630-8R2-M</text>
<text x="150.2" y="30.5">L4</text>
<text x="51.9" y="40.4">D16</text>
<text x="51.9" y="42.9">SMCJ40CA-TR</text>
<text x="217.4" y="117.6">U18</text>
<text x="217.4" y="131.3">AMS1117-3. 3</text>
</g>
<g font-size="1.7" fill="#00f">
<text x="51.9" y="102.6">P2</text>
<text x="51.9" y="158.6">2. 54-2*20</text>
</g>
</svg>
